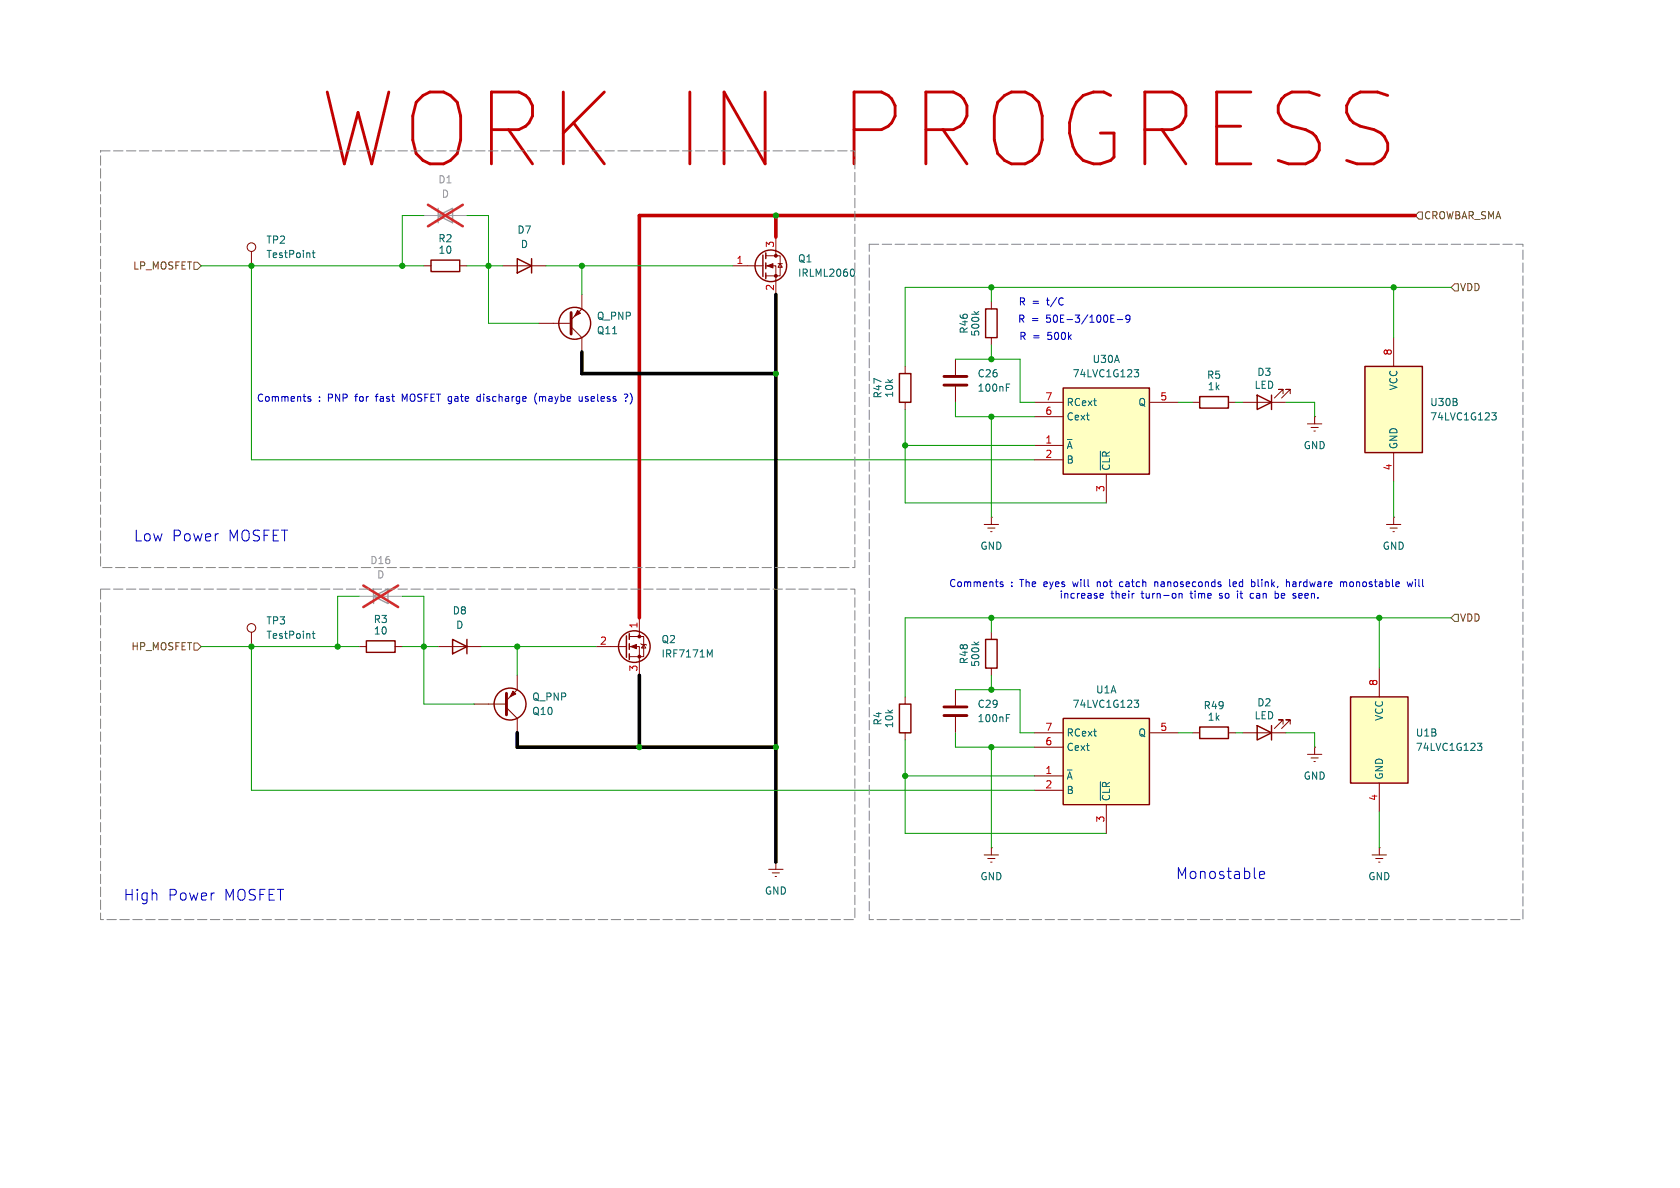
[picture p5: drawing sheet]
<svg xmlns="http://www.w3.org/2000/svg" width="297mm" height="210mm" viewBox="0 0 297 210" stroke-linecap="round" stroke-linejoin="round" font-family="sans-serif">
<path d="M80 113l2.5 1.3-2.5 1.3zM82.5 113v2.6" fill="none" stroke="#840000" stroke-width=".25"/>
<path d="M77.5 114.3h7.6" fill="none" stroke="#840000" stroke-width=".18"/>
<path d="M188 127h15.2v15.2h-15.2z" fill="#ffffc2"/>
<path d="M188 127h15.2v15.2h-15.2z" fill="none" stroke="#840000" stroke-width=".25"/>
<path d="M182.9 129.5h5.1M182.9 132.1h5.1M182.9 137.2h5.1M182.9 139.7h5.1M203.2 129.5h5.1M195.6 142.2v5.1" fill="none" stroke="#840000" stroke-width=".18"/>
<path d="M188.7 136.1h.8M194.5 138.2v3.3M200.5 123.8h.8l-.4 .5 .3 .1 .1 .4-.2 .2h-.4" fill="none" stroke="#006464" stroke-width=".18"/>
<path d="M188 68.6h15.2v15.2h-15.2z" fill="#ffffc2"/>
<path d="M76.2 46h5.1v2h-5.1zM188 68.6h15.2v15.2h-15.2z" fill="none" stroke="#840000" stroke-width=".25"/>
<path d="M74.9 47h1.3M81.3 47h1.2M182.9 71.1h5.1M182.9 73.7h5.1M182.9 78.7h5.1M203.2 71.1h5.1M182.9 81.3h5.1M195.6 83.8v5.1" fill="none" stroke="#840000" stroke-width=".18"/>
<path d="M188.7 77.7h.8M194.5 79.8v3.3M200.5 65.3h.8l-.4 .5 .3 .2 .1 .4-.2 .2h-.4" fill="none" stroke="#006464" stroke-width=".18"/>
<path d="M241.3 64.8h10.2v15.2h-10.2z" fill="#ffffc2"/>
<g fill="none" stroke="#840000" stroke-width=".25">
<path d="M91.4 45.7l2.6 1.3-2.6 1.3zM94 45.7v2.6M134.9 45.1v3.8M135.4 44.7v1M135.4 46.5v1M135.4 48.3v1M174.2 54.6h2.1v5.1h-2.1zM159 66h2v5.1h-2zM212.1 70.1h5.1v2h-5.1zM222.2 69.9l2.6 1.2-2.6 1.3zM224.8 69.9v2.5M241.3 64.8h10.2v15.2h-10.2z"/>
<path d="M64.8 113.3h5v2h-5zM110.7 112.4v3.8M111.3 112v1M111.3 113.8v1M111.3 115.6v1M174.2 113h2.1v5.1h-2.1zM159 124.5h2v5h-2zM212.1 128.5h5.1v2.1h-5.1z"/>
<circle cx="101.6" cy="57.1" r="2.82"/>
<circle cx="136.3" cy="47" r="2.79"/>
<circle cx="112.1" cy="114.3" r="2.79"/>
<circle cx="90.2" cy="124.5" r="2.82"/>
</g>
<g fill="none" stroke="#840000" stroke-width=".18">
<path d="M44.4 44.5v2.5M88.9 47h7.6M95.2 57.2h5.8M101 57.8l1.9 1.9v2.5M102.9 52.1v2.5l-1.9 1.9M129.5 47h5.4M135.4 45.2h2.5v3.6h-2.5M135.4 47h1.8v5.1M137.2 41.9v3.3M137.5 46.6h.8M137.9 46.6l.4 .6h-.8zM175.3 53.3v1.3"/>
<path d="M175.3 59.7v1.3M246.4 59.7v5.1M160 64.8v1.2M160 71.1v1.3M168.9 63.5v2.8M168.9 68.3v2.8M210.8 71.1h1.3M217.2 71.1h1.2M219.7 71.1h7.6M226.8 69.6v-.8h-.7h.7l-1.5 1.6M228.1 69.6v-.8h-.8h.8l-1.5 1.6M231.1 74.9h2.6"/>
<path d="M231.8 75.6h1.2M232.3 76.2h.2M232.4 73.7h.1M232.4 73.7v1.2M174 92.7h2.5M174.6 93.3h1.3M175.1 94h.3M175.3 91.4h.1M175.3 91.4v1.3M246.4 80v5.1M44.4 111.8v2.5M63.5 114.3h1.3"/>
<path d="M69.8 114.3h1.3M91.4 119.4v2.5l-1.9 1.9M105.4 114.3h5.3M111.3 112.5h2.5v3.6h-2.5M111.3 114.3h1.7v5.1M113 109.2v3.3M113.3 113.8l.1 .1h.8l.1 .1M113.8 113.9l.4 .7h-.8zM175.3 111.8v1.2M175.3 118.1v1.3M83.8 124.5h5.7M89.5 125.1l1.9 1.9v2.5"/>
<path d="M160 123.2v1.3M160 129.5v1.3M168.9 121.9v2.8M168.9 126.7v2.8M210.8 129.5h1.3M217.2 129.5h1.2M231.1 133.4h2.6M231.8 134h1.2M232.3 134.6h.2M232.4 132.1h.1M232.4 132.1v1.3M135.9 153.7h2.5"/>
<path d="M136.5 154.3h1.3M137 154.9h.3M137.2 152.4h.1M137.2 152.4v1.3M174 151.1h2.5M174.6 151.8h1.3M175.1 152.4h.3M175.3 149.9h.1M175.3 149.9v1.2M242.6 151.1h2.5M243.2 151.8h1.3M243.7 152.4h.3"/>
<path d="M243.8 149.9h.1M243.8 149.9v1.2"/>
<circle cx="44.4" cy="43.7" r=".76"/>
<circle cx="44.4" cy="111" r=".76"/>
</g>
<g fill="none" stroke="#006464" stroke-width=".18">
<path d="M55.2 44.7h.5M55.4 44.3v1.1l.3 .1M150.6 47.6a.68 .68 0 0 1 .5 .6 .68 .68 0 0 1-.5 .6M172.2 55.1l.5 .4M173 55.1l-.4 .3M177.9 68.5h.4M177.9 67.9h.6M263.7 73h.8l-.4 .5 .4 .1v.4l-.2 .2h-.4M55.2 112h.5M55.4 111.6v1.1l.3 .1M125.5 115.8l.4-.9v1.2M172.2 113.5l.5 .5"/>
<path d="M173 113.5l-.4 .3M177.9 126.9h.4M177.9 126.3h.6"/>
</g>
<path d="M101 55.2v3.9M166.9 68.1h4M166.9 66.5h4M89.5 122.6v3.8M166.9 126.5h4M166.9 125h4" fill="none" stroke="#840000" stroke-width=".51"/>
<g fill="#840000" stroke="#840000" stroke-width=".18">
<path d="M102.1 54.9l.5 .5-1 .5z"/>
<path d="M111.5 114.3l1-.4v.8z"/>
<path d="M90.7 122.2l.5 .5-1 .5z"/>
<path d="M135.6 47l1.1-.4v.8z"/>
<circle cx="113" cy="112.5" r=".25"/>
<circle cx="113" cy="116.1" r=".25"/>
<circle cx="137.2" cy="45.2" r=".25"/>
<circle cx="137.2" cy="48.8" r=".25"/>
</g>
<path d="M77.5 38.1l2.5-1.3v2.6zM77.5 36.8v2.6M66 105.4l2.6-1.3v2.6zM66 104.1v2.6" fill="none" stroke="#a1a1a1" stroke-width=".25"/>
<path d="M74.9 38.1h7.6M63.5 105.4h7.6" fill="none" stroke="#a1a1a1" stroke-width=".18"/>
<path d="M75.7 36.2l6.1 3.8M81.8 36.2l-6.1 3.8M64.2 103.5l6.2 3.8M70.4 103.5l-6.2 3.8" fill="none" stroke="#e12e31" stroke-width=".46"/>
<path d="M238.8 123.2h10.1v15.2h-10.1z" fill="#ffffc2"/>
<path d="M222.2 128.3l2.6 1.2-2.6 1.3zM224.8 128.3v2.5M238.8 123.2h10.1v15.2h-10.1z" fill="none" stroke="#840000" stroke-width=".25"/>
<path d="M245.1 92.7h2.5M245.7 93.3h1.3M246.3 94h.2M246.4 91.4h.1M246.4 91.4v1.3M243.8 118.1v5.1M219.7 129.5h7.6M226.8 128v-.7h-.7h.7l-1.5 1.5M228.1 128v-.7h-.8h.8l-1.5 1.5M243.8 138.4v5.1" fill="none" stroke="#840000" stroke-width=".18"/>
<path d="M261.2 131.4h.8l-.5 .5 .4 .1 .1 .4-.3 .3h-.3" fill="none" stroke="#006464" stroke-width=".18"/>
<path d="M250.2 38.1l.6-.6h.7v1.2h-.7zM34.3 46.4h.6l.7 .6-.7 .6h-.6zM257.2 50.2h.6v1.2h-.6l-.7-.6zM34.3 113.7h.6l.7 .6-.7 .6h-.6zM257.2 108.6h.6v1.3h-.6l-.7-.7z" fill="none" stroke="#725600" stroke-width=".18"/>
<g fill="none" stroke="#009600" stroke-width=".18">
<path d="M74.9 38.1h-3.8v8.9M82.5 38.1h3.9v19.1h8.8M35.6 47h39.3M44.4 47v34.3h138.5M82.5 47h6.4M96.5 47h33M102.9 47v5.1M175.3 50.8v2.5M246.4 50.8v8.9M256.5 50.8h-96.5v14M160 72.4v16.5h35.6M160 78.7h22.9"/>
<path d="M168.9 63.5h11.4v7.6h2.6M168.9 71.1v2.6h14M175.3 61v2.5M175.3 73.7v17.7M208.3 71.1h2.5M218.4 71.1h1.3M227.3 71.1h5.1v2.6M246.4 85.1v6.3M35.6 114.3h27.9M44.4 114.3v25.4h138.5M63.5 105.4h-3.8v8.9M71.1 105.4h3.8v19.1h8.9"/>
<path d="M71.1 114.3h6.4M85.1 114.3h20.3M91.4 114.3v5.1M175.3 109.2v2.6M175.3 119.4v2.5M243.8 109.2v8.9M256.5 109.2h-96.5v14M160 137.2h22.9M160 130.8v16.5h35.6M168.9 121.9h11.4v7.6h2.6M168.9 129.5v2.6h14M175.3 132.1v17.8"/>
<path d="M208.3 129.5h2.5M218.4 129.5h1.3M227.3 129.5h5.1v2.6M243.8 143.5v6.4"/>
</g>
<path d="M137.2 52.1v100.3M102.9 62.2v3.8h34.3M113 119.4v12.7M91.4 129.5v2.6h45.8" fill="none" stroke="#000" stroke-width=".63"/>
<path d="M137.2 38.1v3.8M250.2 38.1h-137.2v71.1" fill="none" stroke="#c20000" stroke-width=".63"/>
<g fill="none" stroke="#0000c2" stroke-width=".18">
<path d="M196.4 56.3h.4M196.4 57h.6M196.4 55.7h.6M197.5 56.5h1M199.8 56.2l-.3 .3h-.2l-.3-.3 .2-.4 .3-.1 .2 .1a.84 .84 0 0 1-.3 1.2h-.2M54.9 70.2l-.3-.1-.2 .2 .1 .2 .4 .1v.3h-.5M71.5 70.6l-.4-.9v1.2M84.9 70.2l-.4-.1-.2 .2 .1 .6h.5M94.9 69.5a1.46 1.46 0 0 0 0 1.9M102.4 70.1v.8h.3l.2-.1M102.9 70.1v.8M110.4 69.7h.4l.2 .2-.4 .6"/>
<path d="M110.6 70.8v.1M111.4 69.5l.2 .2M111.6 71.2l-.2 .2M177.3 102.9h-.3l-.2 .1 .1 .2 .4 .1v.3h-.5M194 102.9v.8M194.2 102.9l-.2 .1M194.5 105.3l.6-.1-.1-.2-.4-.1-.1 .2v.6h.5M198.4 102.9h-.4l-.1 .2 .1 .5 .4 .1M200.4 104.9h.1M204.1 103l.4-.1 .2 .1M204.1 102.9v.8M208.4 105l.2-.1 .3 .1 .1 .7"/>
<path d="M208.4 104.9v.8M217.4 102.4v1.1l.2 .2M218.2 102.9l-.2 .1v.5l.2 .2M218.6 103.2l-.6 .1M218.8 104.9v.8M221.4 102.9h.3l.2 .2-.1 .5-.4 .1M221.5 104.9l-.4 .1-.1 .1 .1 .5 .4 .1M225.4 105l.4-.1 .2 .1M225.4 104.5v1.2M226 105.6l-.2 .1h-.4M227.4 103l.2-.1h.3l.1 .8M227.4 102.4v1.3"/>
<path d="M228.6 103.3v.3M228.9 105.3l.2 .2-.2 .2M228.9 104.9l.2 .1M237 103l.3-.1 .2 .1M237 102.9v.8M237.5 103l.2-.1h.3l.1 .8M237.5 103v.7M248.8 102.9l.2 .8 .3-.6 .2 .6 .2-.8M250.2 102.4v.2M250.2 102.9v.8M222.7 154.7l.9-.2-.1-.4-.6-.1-.2 .3v.9l.2 .1 .6-.1"/>
</g>
<path d="M17.8 26.7h133.3v73.6h-133.3zM153.7 43.2h115.5v119.4h-115.5zM17.8 104.1h133.3v58.5h-133.3z" fill="none" stroke="#848484" stroke-width=".18" stroke-dasharray="1.7 .6"/>
<g fill="#009600" stroke="#009600" stroke-width=".18">
<circle cx="246.4" cy="50.8" r=".46"/>
<circle cx="44.4" cy="114.3" r=".46"/>
<circle cx="74.9" cy="114.3" r=".46"/>
<circle cx="59.7" cy="114.3" r=".46"/>
<circle cx="175.3" cy="63.5" r=".46"/>
<circle cx="175.3" cy="50.8" r=".46"/>
<circle cx="175.3" cy="73.7" r=".46"/>
<circle cx="175.3" cy="109.2" r=".46"/>
<circle cx="160" cy="78.7" r=".46"/>
<circle cx="160" cy="137.2" r=".46"/>
<circle cx="175.3" cy="132.1" r=".46"/>
<circle cx="175.3" cy="121.9" r=".46"/>
<circle cx="243.8" cy="109.2" r=".46"/>
<circle cx="71.1" cy="47" r=".46"/>
<circle cx="44.4" cy="47" r=".46"/>
<circle cx="91.4" cy="114.3" r=".46"/>
<circle cx="137.2" cy="132.1" r=".46"/>
<circle cx="113" cy="132.1" r=".46"/>
<circle cx="137.2" cy="38.1" r=".46"/>
<circle cx="102.9" cy="47" r=".46"/>
<circle cx="137.2" cy="66" r=".46"/>
<circle cx="86.4" cy="47" r=".46"/>
</g>
<text font-size="17.7" fill="#c20000" x="56.5" y="30.2">WORK IN PROGRESS</text>
<g font-size="2.7" fill="#0000c2">
<text x="23.6" y="95.9">Low</text>
<text x="30.4" y="95.9">Power</text>
<text x="40.4" y="95.9">MOSFET</text>
<text x="207.8" y="155.6">Monostable</text>
<text x="21.8" y="159.4">High</text>
<text x="29.7" y="159.4">Power</text>
<text x="39.6" y="159.4">MOSFET</text>
</g>
<g font-size="1.8" fill="#989898">
<text x="77.4" y="32.6">D1</text>
<text x="78" y="35.2">D</text>
<text x="65.4" y="99.9">D16</text>
<text x="66.6" y="102.5">D</text>
</g>
<g font-size="1.8" fill="#006464">
<text x="91.4" y="41.5">D7</text>
<text x="47" y="43.3">TP2</text>
<text x="47" y="45.8">TestPoint</text>
<text x="77.4" y="43">R2</text>
<text x="77.4" y="45.1">10</text>
<text x="92" y="44">D</text>
<text x="141" y="46.6">Q1</text>
<text x="141" y="49.1">IRLML2060</text>
<text x="105.4" y="59.3">Q11</text>
<text x="105.4" y="56.7">Q_PNP</text>
<text x="171.3" y="59.1" transform="rotate(-90 171.3 59.1)">R46</text>
<text x="173.3" y="59.6" transform="rotate(-90 173.3 59.6)">500k</text>
<text x="193.1" y="64.4">U30A</text>
<text x="156.1" y="70.5" transform="rotate(-90 156.1 70.5)">R47</text>
<text x="158.1" y="70.4" transform="rotate(-90 158.1 70.4)">10k</text>
<text x="172.7" y="69.4">100nF</text>
<text x="172.7" y="66.9">C26</text>
<text x="188.5" y="72">RCext</text>
<text x="189.5" y="66.9">74LVC1G123</text>
<text x="201.2" y="72">Q</text>
<text x="213.3" y="67.2">R5</text>
<text x="213.4" y="69.2">1k</text>
<text x="221.7" y="68.9">LED</text>
<text x="222.2" y="66.6">D3</text>
<text x="247.2" y="69.1" transform="rotate(-90 247.2 69.1)">VCC</text>
<text x="252.7" y="72">U30B</text>
<text x="188.5" y="74.5">Cext</text>
<text x="252.7" y="74.5">74LVC1G123</text>
<text x="188.5" y="79.6">~{A}</text>
<text x="188.5" y="82.1">B</text>
<text x="196.4" y="83.3" transform="rotate(-90 196.4 83.3)">~{CLR}</text>
<text x="230.4" y="79.6">GND</text>
<text x="247.2" y="79.5" transform="rotate(-90 247.2 79.5)">GND</text>
<text x="173.2" y="97.4">GND</text>
<text x="244.3" y="97.4">GND</text>
<text x="47" y="110.6">TP3</text>
<text x="47" y="113.1">TestPoint</text>
<text x="66" y="110.3">R3</text>
<text x="66" y="112.4">10</text>
<text x="79.9" y="108.8">D8</text>
<text x="80.5" y="111.4">D</text>
<text x="116.8" y="113.9">Q2</text>
<text x="116.8" y="116.4">IRF7171M</text>
<text x="171.3" y="117.5" transform="rotate(-90 171.3 117.5)">R48</text>
<text x="173.3" y="118" transform="rotate(-90 173.3 118)">500k</text>
<text x="94" y="124.1">Q_PNP</text>
<text x="172.7" y="125.3">C29</text>
<text x="189.5" y="125.3">74LVC1G123</text>
<text x="193.7" y="122.8">U1A</text>
<text x="212.7" y="125.6">R49</text>
<text x="222.2" y="125.1">D2</text>
<text x="94" y="126.6">Q10</text>
<text x="156.1" y="128.3" transform="rotate(-90 156.1 128.3)">R4</text>
<text x="158.1" y="128.8" transform="rotate(-90 158.1 128.8)">10k</text>
<text x="172.7" y="127.9">100nF</text>
<text x="188.5" y="130.4">RCext</text>
<text x="201.2" y="130.4">Q</text>
<text x="213.4" y="127.6">1k</text>
<text x="221.7" y="127.4">LED</text>
<text x="244.7" y="127.5" transform="rotate(-90 244.7 127.5)">VCC</text>
<text x="250.2" y="130.4">U1B</text>
<text x="188.5" y="132.9">Cext</text>
<text x="244.7" y="137.9" transform="rotate(-90 244.7 137.9)">GND</text>
<text x="250.2" y="132.9">74LVC1G123</text>
<text x="188.5" y="138">~{A}</text>
<text x="188.5" y="140.6">B</text>
<text x="196.4" y="141.7" transform="rotate(-90 196.4 141.7)">~{CLR}</text>
<text x="230.4" y="138">GND</text>
<text x="173.2" y="155.8">GND</text>
<text x="241.8" y="155.8">GND</text>
<text x="135.1" y="158.3">GND</text>
</g>
<g font-size="1.8" fill="#725600">
<text x="251.7" y="39">CROWBAR_SMA</text>
<text x="23.4" y="47.9">LP_MOSFET</text>
<text x="258" y="51.7">VDD</text>
<text x="258" y="110.1">VDD</text>
<text x="23.1" y="115.2">HP_MOSFET</text>
</g>
<g font-size="1.8" fill="#a90000">
<text x="130.1" y="46.7">1</text>
<text x="136.9" y="43.9" transform="rotate(-90 136.9 43.9)">3</text>
<text x="136.9" y="51.5" transform="rotate(-90 136.9 51.5)">2</text>
<text x="246.1" y="62.9" transform="rotate(-90 246.1 62.9)">8</text>
<text x="184.7" y="70.9">7</text>
<text x="205" y="70.9">5</text>
<text x="184.7" y="73.4">6</text>
<text x="184.7" y="78.5">1</text>
<text x="184.7" y="81">2</text>
<text x="246.1" y="83.3" transform="rotate(-90 246.1 83.3)">4</text>
<text x="195.3" y="87.1" transform="rotate(-90 195.3 87.1)">3</text>
<text x="112.8" y="111.2" transform="rotate(-90 112.8 111.2)">1</text>
<text x="106" y="114">2</text>
<text x="112.8" y="118.8" transform="rotate(-90 112.8 118.8)">3</text>
<text x="243.6" y="121.4" transform="rotate(-90 243.6 121.4)">8</text>
<text x="184.7" y="129.3">7</text>
<text x="184.7" y="131.8">6</text>
<text x="205" y="129.3">5</text>
<text x="184.7" y="136.9">1</text>
<text x="184.7" y="139.4">2</text>
<text x="243.6" y="141.7" transform="rotate(-90 243.6 141.7)">4</text>
<text x="195.3" y="145.5" transform="rotate(-90 195.3 145.5)">3</text>
</g>
<g font-size="1.8" fill="#0000c2">
<text x="179.9" y="57.3">R =</text>
<text x="180" y="54.2">R =</text>
<text x="185.1" y="57.3">50E-3/100E-9</text>
<text x="185.2" y="54.2">t/C</text>
<text x="180.1" y="60.3">R =</text>
<text x="185.3" y="60.3">500k</text>
<text x="45.3" y="71.2">Comments</text>
<text x="56.3" y="71.2">:</text>
<text x="58.1" y="71.2">PNP</text>
<text x="63.1" y="71.2">for</text>
<text x="66.9" y="71.2">fast</text>
<text x="71.7" y="71.2">MOSFET gate</text>
<text x="85.4" y="71.2">discharge</text>
<text x="95.7" y="71.2">(maybe</text>
<text x="103.8" y="71.2">useless</text>
<text x="112.1" y="71.2">?)</text>
<text x="167.7" y="104">Comments</text>
<text x="178.7" y="104">:</text>
<text x="180.4" y="104">The</text>
<text x="184.8" y="104">eyes</text>
<text x="187.2" y="106">increase</text>
<text x="190.2" y="104">will</text>
<text x="194.6" y="104">not</text>
<text x="196.4" y="106">their</text>
<text x="198.8" y="104">catch</text>
<text x="201.9" y="106">turn-on</text>
<text x="205.2" y="104">nanoseconds</text>
<text x="210.8" y="106">time</text>
<text x="216" y="106">so</text>
<text x="218.6" y="104">led</text>
<text x="219.4" y="106">it</text>
<text x="221.9" y="106">can</text>
<text x="222.7" y="104">blink,</text>
<text x="226.4" y="106">be</text>
<text x="229.1" y="104">hardware</text>
<text x="229.9" y="106">seen.</text>
<text x="238.8" y="104">monostable</text>
<text x="250.9" y="104">will</text>
</g>
</svg>
